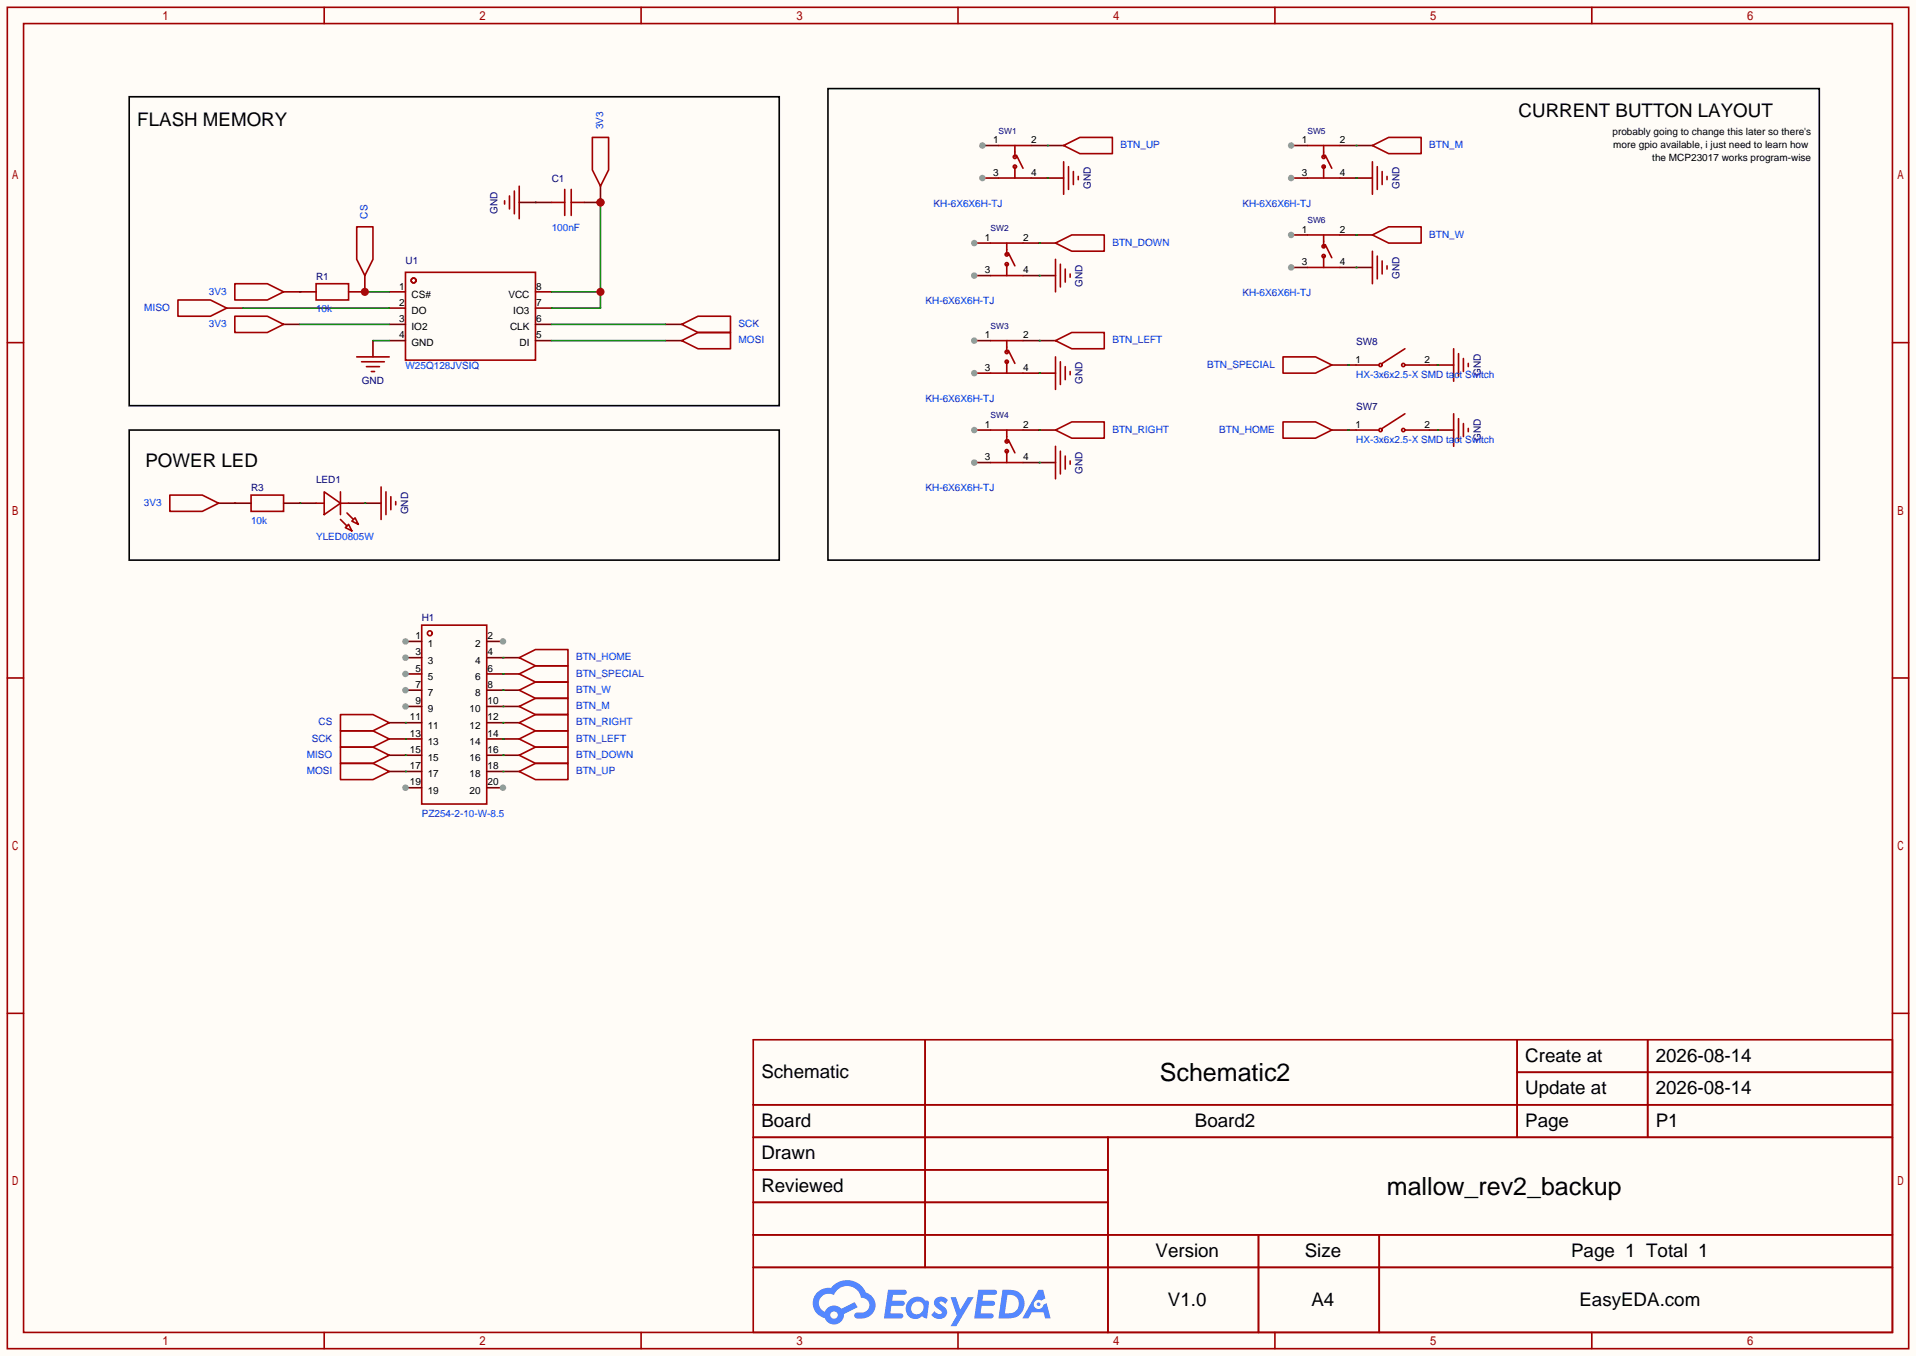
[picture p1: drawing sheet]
<svg xmlns="http://www.w3.org/2000/svg" width="299mm" height="212mm" viewBox="0 0 299 212" stroke-linecap="round" stroke-linejoin="round" font-family="sans-serif">
<path d="M0 0h299.5v211.8h-299.5z" fill="#fffcf7"/>
<g fill="none" stroke="#a10000" stroke-width=".25">
<path d="M1.1 1.1h297.2v209.6h-297.2zM3.7 3.7h292.1v204.5h-292.1zM50.7 1.1v2.6M100.2 1.1v2.6M149.7 1.1v2.6M199.3 1.1v2.6M248.8 1.1v2.6M1.1 53.5h2.6M295.8 53.5h2.5M1.1 105.9h2.6M295.8 105.9h2.5M1.1 158.3h2.6"/>
<path d="M295.8 158.3h2.5M117.7 162.4h178.1v45.8h-178.1zM117.7 172.6h178.1M117.7 177.7h178.1M144.6 162.4v35.6M173.2 177.7v30.5M237.1 162.4v15.3M237.1 167.5h58.7M257.5 162.4v15.3M117.7 182.8h55.5M117.7 192.9h178.1M117.7 187.8h55.5"/>
<path d="M117.7 198h178.1M196.7 192.9v15.3M215.6 192.9v15.3M50.7 208.2v2.5M100.2 208.2v2.5M149.7 208.2v2.5M199.3 208.2v2.5M248.8 208.2v2.5"/>
</g>
<g fill="#5487ff">
<path d="M146.3 202.8a1.3 1.3 0 0 1 1.8 .3l-.4 .6a.54 .54 0 0 0-.9-.2l.1 .1a2.32 2.32 0 0 1 1.1 1.4 1.36 1.36 0 0 1-1.1 1.1 1.36 1.36 0 0 1-1.4-.7l.6-.6a.7 .7 0 0 0 1.1 .3l-.1-.3a1.6 1.6 0 0 1-1.1-1.6z"/>
<path d="M148.6 202.7h.8l.7 1.9 1.2-1.9h.9l-2.7 4.5h-.9l.9-1.7z"/>
<path d="M138.8 201.5h1.6a1.31 1.31 0 0 1 1.3 .2 .4 .4 0 0 1-.4 .6h-1.7l-.2 .9h1.7a.4 .4 0 0 1 .3 .4 .4 .4 0 0 1-.4 .4h-1.7l-.1 1.2h.8a1.23 1.23 0 0 1 1.1 .2 .39 .39 0 0 1-.3 .6h-2.6z"/>
<path d="M152.9 201.5h1.6a1.32 1.32 0 0 1 1.3 .2 .39 .39 0 0 1-.4 .6h-1.7l-.2 .9h1.7a.4 .4 0 0 1 .3 .4 .4 .4 0 0 1-.4 .4h-1.7l-.1 1.2h.8a1.23 1.23 0 0 1 1.1 .2 .39 .39 0 0 1-.3 .6h-2.6z"/>
<path d="M162.3 201.5h.7l.4 1.3-.7 .4a.75 .75 0 0 0-1.1 .3 .75 .75 0 0 0 .5 1 .75 .75 0 0 0 1-.6l.5-.3 .6 2.4h-.8l-.3-1h-1.8l-.6 1h-.9z"/>
<path d="M156.7 201.5l-.6 4.5h1.4a2.27 2.27 0 0 0 2.5-1.7 2.27 2.27 0 0 0-1.3-2.7zM157.5 202.3a1.5 1.5 0 0 1 1.8 1.5 1.5 1.5 0 0 1-2 1.4h-.2z"/>
<path d="M142.1 203.1a1.62 1.62 0 0 0-.4 2.1 1.62 1.62 0 0 0 2.1 .7l.3-.3 .4 .3 .4 .1 .3-2.5-.2-.3h-.1a.57 .57 0 0 1-.6-.4 1.73 1.73 0 0 0-2.2 .3zM142.7 203.6a.96 .96 0 0 1 1.5 0 .96 .96 0 0 1-.2 1.5 .95 .95 0 0 1-1.4-.1 .95 .95 0 0 1 .1-1.4z"/>
<path d="M127.8 201.9a2.37 2.37 0 0 0 1.1 4 1.54 1.54 0 0 0 1.8 1 1.54 1.54 0 0 0 1.2-1.6l2.2-1.1-.5-.8-2.1 1.1a1.57 1.57 0 0 0-2.6 .4 1.5 1.5 0 0 1-.7-2.1 1.5 1.5 0 0 1 2.1-.5 2.23 2.23 0 0 1 2.3-1.4 2.23 2.23 0 0 1 2 1.8 1.16 1.16 0 0 1 1.3 1.1 1.16 1.16 0 0 1-1.1 1.3h-.7a.47 .47 0 0 0-.6 .3 .47 .47 0 0 0 .5 .6 2.23 2.23 0 0 0 2.2-.7 2.23 2.23 0 0 0 .4-2.3 2.16 2.16 0 0 0-1.3-1.1 3.2 3.2 0 0 0-5.4-.7h-.4a2.55 2.55 0 0 0-1.7 .7zM129.8 205.4a.58 .58 0 0 1 1.1 0 .58 .58 0 0 1-1.1 0z"/>
<circle cx="162.3" cy="203.8" r=".28"/>
</g>
<g fill="none" stroke="#a10000" stroke-width=".25">
<path d="M63.4 42.5h20.3v13.8h-20.3z"/>
<circle cx="64.6" cy="43.8" r=".38"/>
</g>
<path d="M60.8 45.6h2.6M60.8 48.1h2.6M60.8 50.7h2.6M60.8 53.2h2.6M83.7 45.6h2.5M83.7 48.1h2.5M83.7 50.7h2.5M83.7 53.2h2.5" fill="none" stroke="#870000" stroke-width=".25"/>
<path d="M93.9 31.6v16.5h-7.7M86.2 45.6h7.7" fill="none" stroke="#008700" stroke-width=".25"/>
<g fill="#c00">
<circle cx="93.9" cy="45.6" r=".63"/>
<circle cx="93.9" cy="31.6" r=".63"/>
</g>
<g fill="none" stroke="#870000" stroke-width=".25">
<path d="M81.2 31.6h2.5M93.9 29.1v2.5M201.8 22.7h2.5M35.4 48.1h2.6M44.3 45.6h2.6M44.3 50.7h2.6M57 43.1v2.5M58.3 53.2v2.6M104 50.7h2.6M104 53.2h2.6M34.2 78.6h2.5M60.8 112.9h2.6"/>
<path d="M60.8 115.4h2.6M60.8 118h2.6M60.8 120.5h2.6"/>
</g>
<g fill="none" stroke="#a10000" stroke-width=".25">
<path d="M55.8 35.4h2.5v5.1l-1.3 2.6-1.2-2.6zM78.9 31.4v.5M79.6 30.6v2M80.4 29.8v3.6M81.2 29.1v5.1M92.6 21.5h2.5v5l-1.2 2.6-1.3-2.6zM204.3 22.7h5.1M204.3 27.8h5.1M206.9 22.7v1.8M206.9 26v1.8M207.1 24.3l1.1 2M27.8 46.9h5.1l2.5 1.2-2.5 1.3h-5.1z"/>
<path d="M36.7 44.3h5.1l2.5 1.3-2.5 1.3h-5.1zM36.7 49.4h5.1l2.5 1.3-2.5 1.2h-5.1zM55.8 55.8h5M56.5 56.5h3.6M57.3 57.3h2M58 58h.5M106.6 50.7l2.5-1.3h5.1v2.5h-5.1zM106.6 53.2l2.5-1.3h5.1v2.6h-5.1zM26.5 77.3h5.1l2.6 1.3-2.6 1.3h-5.1zM53.2 111.6h5.1l2.5 1.3-2.5 1.3h-5.1zM53.2 114.2h5.1l2.5 1.2-2.5 1.3h-5.1zM53.2 116.7h5.1l2.5 1.3-2.5 1.3h-5.1z"/>
<path d="M53.2 119.3h5.1l2.5 1.2-2.5 1.3h-5.1z"/>
</g>
<path d="M83.7 31.6h.1M38 48.1h22.8M46.9 45.6h.1M46.9 50.7h13.9M57 45.6h3.8M58.3 53.2h2.5M86.2 53.2h17.8M86.2 50.7h17.8" fill="none" stroke="#008700" stroke-width=".25"/>
<path d="M20.2 15.1h101.6v48.3h-101.6z" fill="none" stroke="#000" stroke-width=".25"/>
<circle cx="201.8" cy="22.7" r=".51" fill="#999"/>
<path d="M201.8 27.8h2.5M209.4 22.7h2.6" fill="none" stroke="#870000" stroke-width=".25"/>
<circle cx="201.8" cy="27.8" r=".51" fill="#999"/>
<path d="M201.8 36.7h2.5M209.4 27.8h2.6" fill="none" stroke="#870000" stroke-width=".25"/>
<g fill="none" stroke="#a10000" stroke-width=".25">
<path d="M204.3 36.7h5.1M206.9 36.7v1.8M207.1 38.2l1.1 2.1M204.3 41.8h5.1M206.9 40v1.8"/>
<circle cx="206.9" cy="26" r=".25"/>
<circle cx="206.9" cy="24.5" r=".25"/>
</g>
<circle cx="201.8" cy="36.7" r=".51" fill="#999"/>
<path d="M209.4 36.7h2.6M201.8 41.8h2.5" fill="none" stroke="#870000" stroke-width=".25"/>
<circle cx="201.8" cy="41.8" r=".51" fill="#999"/>
<path d="M209.4 41.8h2.6M152.3 67.2h2.5" fill="none" stroke="#870000" stroke-width=".25"/>
<g fill="none" stroke="#a10000" stroke-width=".25">
<path d="M154.8 67.2h5.1M154.8 72.3h5.1M157.4 67.2v1.8M157.4 70.5v1.8M157.6 68.7l1 2"/>
<circle cx="206.9" cy="38.5" r=".25"/>
<circle cx="206.9" cy="40" r=".25"/>
</g>
<circle cx="152.3" cy="67.2" r=".51" fill="#999"/>
<path d="M152.3 72.3h2.5M159.9 67.2h2.5" fill="none" stroke="#870000" stroke-width=".25"/>
<circle cx="152.3" cy="72.3" r=".51" fill="#999"/>
<path d="M153.5 22.7h2.6M159.9 72.3h2.5" fill="none" stroke="#870000" stroke-width=".25"/>
<g fill="none" stroke="#a10000" stroke-width=".25">
<path d="M156.1 22.7h5.1M156.1 27.8h5.1M158.6 22.7v1.8M158.6 26v1.8M158.9 24.3l1 2"/>
<circle cx="157.4" cy="69" r=".25"/>
<circle cx="157.4" cy="70.5" r=".25"/>
</g>
<circle cx="153.5" cy="22.7" r=".51" fill="#999"/>
<path d="M153.5 27.8h2.6M161.2 22.7h2.5" fill="none" stroke="#870000" stroke-width=".25"/>
<circle cx="153.5" cy="27.8" r=".51" fill="#999"/>
<path d="M161.2 27.8h2.5M152.3 53.2h2.5" fill="none" stroke="#870000" stroke-width=".25"/>
<g fill="none" stroke="#a10000" stroke-width=".25">
<path d="M154.8 53.2h5.1M154.8 58.3h5.1M157.4 53.2v1.8M157.4 56.5v1.8M157.6 54.7l1 2.1"/>
<circle cx="158.6" cy="26" r=".25"/>
<circle cx="158.6" cy="24.5" r=".25"/>
</g>
<circle cx="152.3" cy="53.2" r=".51" fill="#999"/>
<path d="M152.3 58.3h2.5M159.9 53.2h2.5" fill="none" stroke="#870000" stroke-width=".25"/>
<circle cx="152.3" cy="58.3" r=".51" fill="#999"/>
<path d="M152.3 38h2.5M159.9 58.3h2.5" fill="none" stroke="#870000" stroke-width=".25"/>
<g fill="none" stroke="#a10000" stroke-width=".25">
<path d="M154.8 38h5.1M157.4 38v1.8M157.6 39.5l1 2M154.8 43.1h5.1M157.4 41.3v1.8"/>
<circle cx="157.4" cy="55" r=".25"/>
<circle cx="157.4" cy="56.5" r=".25"/>
</g>
<circle cx="152.3" cy="38" r=".51" fill="#999"/>
<path d="M159.9 38h2.5M152.3 43.1h2.5" fill="none" stroke="#870000" stroke-width=".25"/>
<circle cx="152.3" cy="43.1" r=".51" fill="#999"/>
<g fill="none" stroke="#870000" stroke-width=".25">
<path d="M162.4 38h2.6M163.7 22.7h2.5M163.7 27.8h2.5M212 22.7h2.5M212 36.7h2.5M212 27.8h2.5M159.9 43.1h5.1M162.4 53.2h2.6M162.4 58.3h2.6M208.2 57h2.5M212 41.8h2.5M224.7 57h2.5"/>
<path d="M46.9 78.6h2.5M54.5 78.6h5.1M162.4 67.2h2.6M162.4 72.3h2.6M208.2 67.2h2.5M224.7 67.2h2.5M63.4 100.2h2.5M78.6 110.4h2.6M78.6 105.3h2.6M78.6 102.7h2.6M78.6 107.8h2.6M78.6 115.4h2.6"/>
<path d="M78.6 118h2.6M78.6 112.9h2.6M78.6 120.5h2.6"/>
</g>
<g fill="none" stroke="#a10000" stroke-width=".25">
<path d="M165 38l2.5-1.3h5.1v2.5h-5.1zM166.2 22.7l2.6-1.2h5.1v2.5h-5.1zM166.2 25.3v5.1M167 26v3.6M167.8 26.8v2M168.5 27.6v.5M214.5 22.7l2.5-1.2h5.1v2.5h-5.1zM214.5 36.7l2.5-1.3h5.1v2.6h-5.1zM214.5 25.3v5.1M214.5 39.2v5.1M215.3 26v3.6M216 26.8v2"/>
<path d="M216.8 27.6v.5M165 53.2l2.5-1.3h5.1v2.6h-5.1zM165 40.5v5.1M165 55.8v5M165.7 41.3v3.5M165.7 56.5v3.6M166.5 42v2.1M166.5 57.3v2M167.3 42.8v.5M167.3 58v.5M200.5 55.8h5.1l2.6 1.2-2.6 1.3h-5.1zM215.3 40v3.6"/>
<path d="M216 40.8v2M216.8 41.5v.5M227.2 54.5v5.1M228 55.2v3.6M228.7 56v2M229.5 56.8v.5M49.4 78.6h1.3M50.7 76.8l2.5 1.8-2.5 1.8zM53.2 78.6h1.3M53.2 76.8v3.6M59.6 76.1v5.1M60.3 76.8v3.6"/>
<path d="M61.1 77.6v2M61.8 78.4v.5M165 67.2l2.5-1.3h5.1v2.6h-5.1zM165 69.7v5.1M165.7 70.5v3.5M166.5 71.2v2.1M167.3 72v.5M200.5 65.9h5.1l2.6 1.3-2.6 1.3h-5.1zM227.2 64.6v5.1M228 65.4v3.6M228.7 66.2v2M229.5 66.9v.5"/>
<path d="M53.2 81.2l1 1M54 82.4l.5-.5 .5 1zM54.2 80.1l1 1.1M55 81.4l.5-.5 .5 1zM65.9 97.7h10.2v27.9h-10.2zM81.2 110.4l2.5-1.3h5.1v2.5h-5.1zM81.2 105.3l2.5-1.3h5.1v2.6h-5.1zM81.2 102.7l2.5-1.2h5.1v2.5h-5.1zM81.2 107.8l2.5-1.2h5.1v2.5h-5.1zM81.2 115.4l2.5-1.2h5.1v2.5h-5.1zM81.2 118l2.5-1.3h5.1v2.6h-5.1zM81.2 112.9l2.5-1.3h5.1v2.6h-5.1z"/>
<path d="M81.2 120.5l2.5-1.2h5.1v2.5h-5.1z"/>
<circle cx="157.4" cy="39.8" r=".25"/>
<circle cx="157.4" cy="41.3" r=".25"/>
<circle cx="67.2" cy="98.9" r=".38"/>
</g>
<g fill="none" stroke="#008700" stroke-width=".25">
<path d="M162.4 38h.1M163.7 22.7h.1M163.7 27.8h.1M212 22.7h.1M212 36.7h.1M212 27.8h.1M162.4 53.2h.1M162.4 58.3h.1M162.4 43.1h.1M212 41.8h.1M36.7 78.6h.1M46.9 78.6h.1"/>
<path d="M57 78.6h.1M162.4 67.2h.1M162.4 72.3h.1"/>
</g>
<path d="M129.4 13.8h155v73.7h-155zM20.2 67.2h101.6v20.3h-101.6z" fill="none" stroke="#000" stroke-width=".25"/>
<circle cx="63.4" cy="100.2" r=".51" fill="#999"/>
<path d="M76.1 123.1h2.5" fill="none" stroke="#870000" stroke-width=".25"/>
<circle cx="78.6" cy="123.1" r=".51" fill="#999"/>
<path d="M63.4 102.7h2.5" fill="none" stroke="#870000" stroke-width=".25"/>
<circle cx="63.4" cy="102.7" r=".51" fill="#999"/>
<path d="M63.4 105.3h2.5M76.1 120.5h2.5" fill="none" stroke="#870000" stroke-width=".25"/>
<circle cx="63.4" cy="105.3" r=".51" fill="#999"/>
<path d="M63.4 107.8h2.5M76.1 118h2.5" fill="none" stroke="#870000" stroke-width=".25"/>
<circle cx="63.4" cy="107.8" r=".51" fill="#999"/>
<path d="M63.4 110.4h2.5M76.1 115.4h2.5" fill="none" stroke="#870000" stroke-width=".25"/>
<circle cx="63.4" cy="110.4" r=".51" fill="#999"/>
<path d="M63.4 112.9h2.5M63.4 115.4h2.5M63.4 118h2.5M76.1 112.9h2.5M76.1 110.4h2.5M76.1 107.8h2.5M76.1 105.3h2.5M76.1 102.7h2.5M63.4 120.5h2.5M63.4 123.1h2.5" fill="none" stroke="#870000" stroke-width=".25"/>
<circle cx="63.4" cy="123.1" r=".51" fill="#999"/>
<path d="M76.1 100.2h2.5" fill="none" stroke="#870000" stroke-width=".25"/>
<circle cx="78.6" cy="100.2" r=".51" fill="#999"/>
<g fill="none" stroke="#a10000" stroke-width=".25">
<path d="M49.4 44.3h5.1v2.6h-5.1zM212 57h3.5M219.6 54.5l-3.6 2.3M219.6 57h3.8M212 67.2h3.5M219.6 64.6l-3.6 2.3M219.6 67.2h3.8"/>
<circle cx="215.8" cy="57" r=".25"/>
<circle cx="219.3" cy="57" r=".25"/>
<circle cx="215.8" cy="67.2" r=".25"/>
<circle cx="219.3" cy="67.2" r=".25"/>
</g>
<path d="M54.5 45.6h2.5M210.7 57h1.3M223.4 57h1.3M210.7 67.2h1.3M223.4 67.2h1.3" fill="none" stroke="#870000" stroke-width=".25"/>
<g fill="none" stroke="#008700" stroke-width=".25">
<path d="M210.7 57h.1M224.7 57h.1M210.7 67.2h.1M224.7 67.2h.1M63.4 118h.1M63.4 112.9h.1M63.4 115.4h.1M78.6 118h.1M78.6 115.4h.1M78.6 112.9h.1M78.6 110.4h.1M78.6 107.8h.1"/>
<path d="M78.6 105.3h.1M78.6 102.7h.1M63.4 120.5h.1M78.6 120.5h.1"/>
</g>
<circle cx="57" cy="45.6" r=".63" fill="#c00"/>
<path d="M83.7 31.6h2.5M91.3 31.6h2.6M46.9 45.6h2.5M36.7 78.6h2.5M44.3 78.6h2.6" fill="none" stroke="#870000" stroke-width=".25"/>
<path d="M88.3 29.6v4.1M89.3 31.6h2M89.3 29.6v4.1M39.2 77.3h5.1v2.6h-5.1z" fill="none" stroke="#a10000" stroke-width=".25"/>
<circle cx="93.9" cy="31.6" r=".63" fill="#c00"/>
<path d="M86.2 31.6h2.1" fill="none" stroke="#a10000" stroke-width=".25"/>
<g font-size="3.9">
<text x="181.3" y="168.9">Schematic2</text>
<text x="216.8" y="186.7">mallow_rev2_backup</text>
</g>
<g font-size="2.9">
<text x="21.5" y="19.6">FLASH MEMORY</text>
<text x="237.4" y="18.3">CURRENT BUTTON LAYOUT</text>
<text x="22.7" y="72.9">POWER LED</text>
<text x="238.4" y="165.9">Create at</text>
<text x="258.8" y="165.9">2026-08-14</text>
<text x="119" y="168.4">Schematic</text>
<text x="238.4" y="170.9">Update at</text>
<text x="258.8" y="170.9">2026-08-14</text>
<text x="119" y="176">Board</text>
<text x="186.8" y="176">Board2</text>
<text x="238.4" y="176">Page</text>
<text x="258.8" y="176">P1</text>
<text x="119" y="181.1">Drawn</text>
<text x="119" y="186.2">Reviewed</text>
<text x="180.6" y="196.3">Version</text>
<text x="203.9" y="196.3">Size</text>
<text x="245.6" y="196.3">Page 1 Total 1</text>
<text x="182.6" y="204">V1.0</text>
<text x="205" y="204">A4</text>
<text x="246.9" y="204">EasyEDA.com</text>
</g>
<g font-size="1.6" fill="#00f">
<text x="94.3" y="20.2" transform="rotate(-90 94.3 20.2)">3V3</text>
<text x="175.1" y="23.2">BTN_UP</text>
<text x="223.4" y="23.2">BTN_M</text>
<text x="57.5" y="34.2" transform="rotate(-90 57.5 34.2)">CS</text>
<text x="145.9" y="32.3">KH-6X6X6H-TJ</text>
<text x="194.2" y="32.3">KH-6X6X6H-TJ</text>
<text x="86.2" y="36.1">100nF</text>
<text x="173.9" y="38.4">BTN_DOWN</text>
<text x="223.4" y="37.1">BTN_W</text>
<text x="32.7" y="46">3V3</text>
<text x="144.7" y="47.5">KH-6X6X6H-TJ</text>
<text x="194.2" y="46.3">KH-6X6X6H-TJ</text>
<text x="22.5" y="48.6">MISO</text>
<text x="32.7" y="51.1">3V3</text>
<text x="49.4" y="48.8">10k</text>
<text x="115.4" y="51.1">SCK</text>
<text x="115.4" y="53.6">MOSI</text>
<text x="173.9" y="53.6">BTN_LEFT</text>
<text x="63.4" y="57.7">W25Q128JVSIQ</text>
<text x="188.7" y="57.5">BTN_SPECIAL</text>
<text x="212" y="59">HX-3x6x2.5-X SMD tact Switch</text>
<text x="144.7" y="62.8">KH-6X6X6H-TJ</text>
<text x="173.9" y="67.6">BTN_RIGHT</text>
<text x="190.6" y="67.6">BTN_HOME</text>
<text x="212" y="69.1">HX-3x6x2.5-X SMD tact Switch</text>
<text x="144.7" y="76.8">KH-6X6X6H-TJ</text>
<text x="22.5" y="79">3V3</text>
<text x="39.2" y="81.8">10k</text>
<text x="49.4" y="84.4">YLED0805W</text>
<text x="90" y="105.7">BTN_SPECIAL</text>
<text x="90" y="103.2">BTN_HOME</text>
<text x="49.8" y="113.3">CS</text>
<text x="90" y="110.8">BTN_M</text>
<text x="90" y="108.3">BTN_W</text>
<text x="90" y="113.3">BTN_RIGHT</text>
<text x="47.9" y="118.4">MISO</text>
<text x="48.7" y="115.9">SCK</text>
<text x="90" y="115.9">BTN_LEFT</text>
<text x="90" y="118.4">BTN_DOWN</text>
<text x="47.9" y="121">MOSI</text>
<text x="90" y="121">BTN_UP</text>
<text x="65.9" y="127.6">PZ254-2-10-W-8.5</text>
</g>
<g font-size="1.6">
<text x="155.2" y="22.4">1</text>
<text x="161.2" y="22.4">2</text>
<text x="203.5" y="22.4">1</text>
<text x="209.4" y="22.4">2</text>
<text x="252" y="21.1">probably going to change this later so there's</text>
<text x="252.2" y="23.2">more gpio available, i just need to learn how</text>
<text x="155.2" y="27.5">3</text>
<text x="161.2" y="27.5">4</text>
<text x="203.5" y="27.5">3</text>
<text x="209.4" y="27.5">4</text>
<text x="258.2" y="25.2">the MCP23017 works program-wise</text>
<text x="153.9" y="37.6">1</text>
<text x="159.9" y="37.6">2</text>
<text x="203.5" y="36.4">1</text>
<text x="203.5" y="41.4">3</text>
<text x="209.4" y="36.4">2</text>
<text x="209.4" y="41.4">4</text>
<text x="62.4" y="45.2">1</text>
<text x="62.4" y="47.8">2</text>
<text x="64.3" y="46.5">CS#</text>
<text x="79.5" y="46.5">VCC</text>
<text x="83.8" y="47.8">7</text>
<text x="83.8" y="45.2">8</text>
<text x="153.9" y="42.7">3</text>
<text x="159.9" y="42.7">4</text>
<text x="62.4" y="50.3">3</text>
<text x="62.4" y="52.9">4</text>
<text x="64.3" y="49.1">DO</text>
<text x="64.3" y="51.6">IO2</text>
<text x="79.7" y="51.6">CLK</text>
<text x="80.2" y="49.1">IO3</text>
<text x="83.8" y="52.9">5</text>
<text x="83.8" y="50.3">6</text>
<text x="153.9" y="52.9">1</text>
<text x="159.9" y="52.9">2</text>
<text x="64.3" y="54.1">GND</text>
<text x="81.2" y="54.1">DI</text>
<text x="153.9" y="57.9">3</text>
<text x="159.9" y="57.9">4</text>
<text x="211.9" y="56.7">1</text>
<text x="222.6" y="56.7">2</text>
<text x="153.9" y="66.8">1</text>
<text x="153.9" y="71.9">3</text>
<text x="159.9" y="66.8">2</text>
<text x="159.9" y="71.9">4</text>
<text x="211.9" y="66.8">1</text>
<text x="222.6" y="66.8">2</text>
<text x="64.9" y="99.9">1</text>
<text x="66.9" y="101.1">1</text>
<text x="74.3" y="101.1">2</text>
<text x="76.2" y="99.9">2</text>
<text x="64.9" y="102.4">3</text>
<text x="64.9" y="104.9">5</text>
<text x="64.9" y="107.5">7</text>
<text x="66.9" y="103.7">3</text>
<text x="66.9" y="106.2">5</text>
<text x="74.3" y="106.2">6</text>
<text x="74.3" y="103.7">4</text>
<text x="76.2" y="107.5">8</text>
<text x="76.2" y="104.9">6</text>
<text x="76.2" y="102.4">4</text>
<text x="64" y="112.6">11</text>
<text x="64.9" y="110">9</text>
<text x="66.9" y="108.7">7</text>
<text x="66.9" y="111.3">9</text>
<text x="66.9" y="113.8">11</text>
<text x="73.4" y="113.8">12</text>
<text x="73.4" y="111.3">10</text>
<text x="74.3" y="108.7">8</text>
<text x="76.2" y="112.6">12</text>
<text x="76.2" y="110">10</text>
<text x="64" y="115.1">13</text>
<text x="64" y="117.6">15</text>
<text x="66.9" y="116.4">13</text>
<text x="66.9" y="118.9">15</text>
<text x="73.4" y="118.9">16</text>
<text x="73.4" y="116.4">14</text>
<text x="76.2" y="117.6">16</text>
<text x="76.2" y="115.1">14</text>
<text x="64" y="120.2">17</text>
<text x="64" y="122.7">19</text>
<text x="66.9" y="121.4">17</text>
<text x="66.9" y="124">19</text>
<text x="73.4" y="124">20</text>
<text x="73.4" y="121.4">18</text>
<text x="76.2" y="122.7">20</text>
<text x="76.2" y="120.2">18</text>
</g>
<g font-size="1.6" fill="#000080">
<text x="86.2" y="28.5">C1</text>
<text x="170.5" y="29.5" transform="rotate(-90 170.5 29.5)">GND</text>
<text x="218.7" y="29.5" transform="rotate(-90 218.7 29.5)">GND</text>
<text x="77.8" y="33.4" transform="rotate(-90 77.8 33.4)">GND</text>
<text x="63.4" y="41.2">U1</text>
<text x="49.4" y="43.7">R1</text>
<text x="169.2" y="44.8" transform="rotate(-90 169.2 44.8)">GND</text>
<text x="218.7" y="43.5" transform="rotate(-90 218.7 43.5)">GND</text>
<text x="212" y="53.9">SW8</text>
<text x="56.6" y="60">GND</text>
<text x="231.4" y="58.8" transform="rotate(-90 231.4 58.8)">GND</text>
<text x="169.2" y="60" transform="rotate(-90 169.2 60)">GND</text>
<text x="212" y="64.1">SW7</text>
<text x="231.4" y="68.9" transform="rotate(-90 231.4 68.9)">GND</text>
<text x="39.2" y="76.8">R3</text>
<text x="49.4" y="75.5">LED1</text>
<text x="169.2" y="74" transform="rotate(-90 169.2 74)">GND</text>
<text x="63.8" y="80.3" transform="rotate(-90 63.8 80.3)">GND</text>
<text x="65.9" y="97.1">H1</text>
</g>
<g font-size="1.3" fill="#000080">
<text x="156.1" y="20.9">SW1</text>
<text x="204.3" y="20.9">SW5</text>
<text x="204.3" y="34.8">SW6</text>
<text x="154.8" y="36.1">SW2</text>
<text x="154.8" y="51.4">SW3</text>
<text x="154.8" y="65.3">SW4</text>
</g>
</svg>
